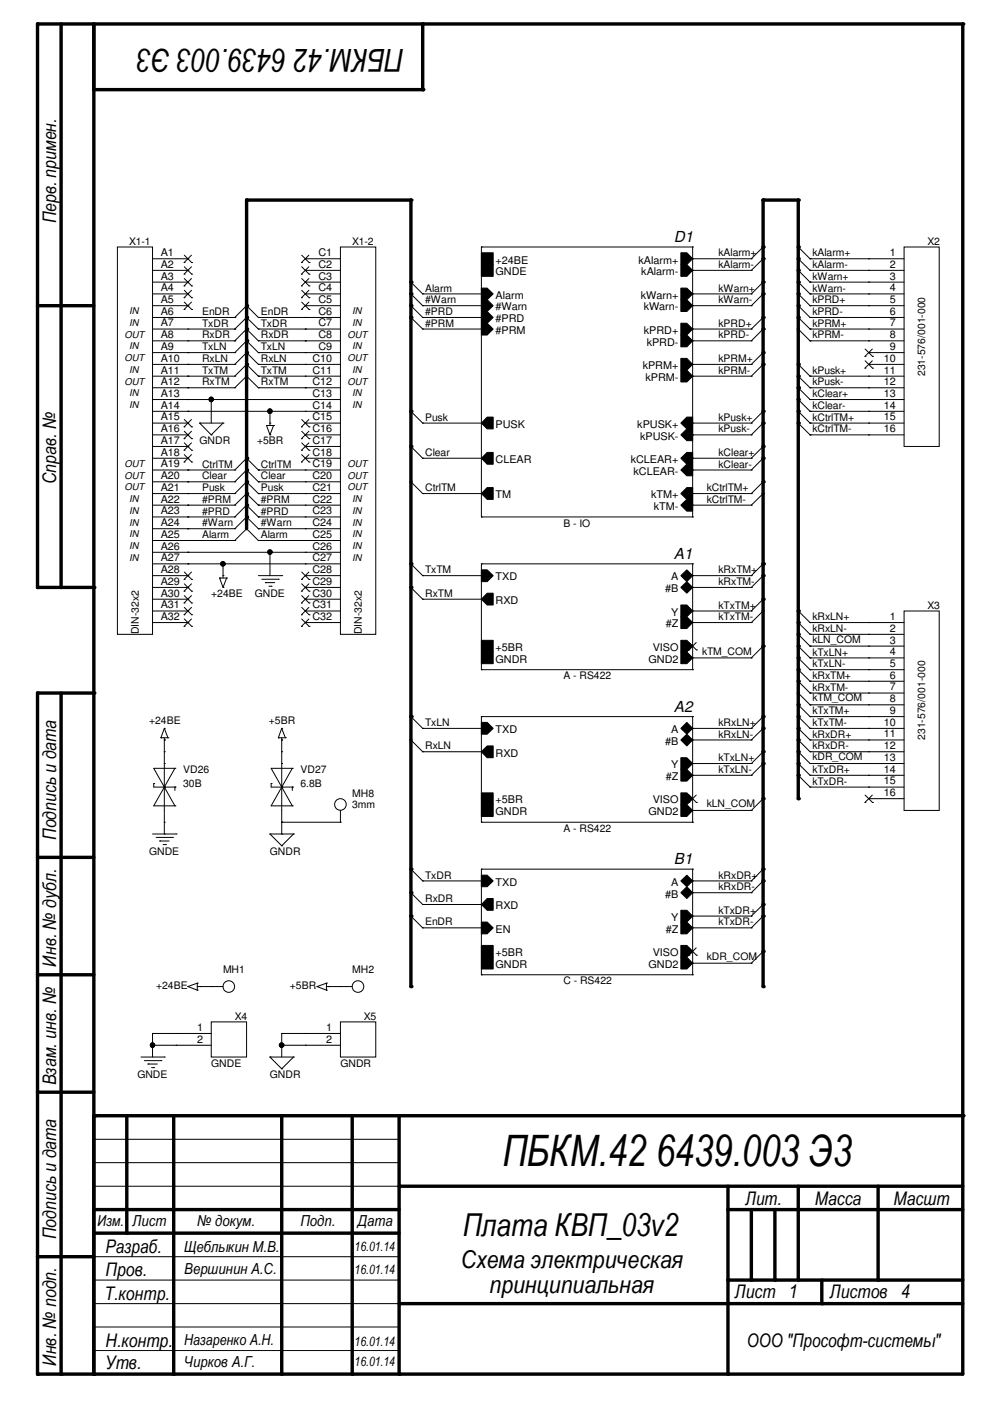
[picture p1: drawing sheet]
<svg xmlns="http://www.w3.org/2000/svg" width="210mm" height="297mm" viewBox="0 0 210 297" stroke-linecap="round" stroke-linejoin="round" font-family="sans-serif">
<g fill="none" stroke="#000" stroke-width=".72">
<path d="M13 5.1v119.4M19.9 5.1v286.2M89.6 5.1v13.9h-69.7M8 64.8h11.9M52.3 112.1v-69.7h34.8v166.8M19.9 124.5h-11.9v-119.4h196.1v286.2h-196.1v-144.4h11.9M13 146.9v144.4M169.2 169.3v-126.9h-7.4v166.8M8 181.8h11.9M8 206.7h11.9M8 231.6h11.9M20.2 236.6h183.9"/>
<path d="M26.9 236.6v24.9M36.8 236.6v54.7M59.7 236.6v54.7M74.7 236.6v54.7M84.6 236.6v54.7M19.9 256.5h64.7M84.6 251.5h119.5M154.3 256.5h49.8M154.3 251.5v39.8M159.3 256.5v14.9M164.3 256.5v14.9M169.2 251.5v19.9"/>
<path d="M186.2 251.5v19.9M8 266.4h11.9M19.9 261.5h64.7M84.6 276.4h119.5M154.3 271.4h49.8M174.2 271.4v5"/>
</g>
<g fill="#000">
<circle cx="8" cy="5.1" r=".36"/>
<circle cx="19.9" cy="19" r=".36"/>
<circle cx="89.6" cy="5.1" r=".36"/>
<circle cx="89.6" cy="19" r=".36"/>
<circle cx="204.1" cy="5.1" r=".36"/>
<circle cx="52.3" cy="42.4" r=".36"/>
<circle cx="87.1" cy="59.8" r=".36"/>
<circle cx="87.1" cy="42.4" r=".36"/>
<circle cx="161.8" cy="52.4" r=".36"/>
<circle cx="161.8" cy="54.9" r=".36"/>
<circle cx="161.8" cy="59.8" r=".36"/>
<circle cx="161.8" cy="42.4" r=".36"/>
<circle cx="169.2" cy="57.3" r=".36"/>
<circle cx="169.2" cy="59.8" r=".36"/>
<circle cx="169.2" cy="42.4" r=".36"/>
<circle cx="169.2" cy="52.4" r=".36"/>
<circle cx="169.2" cy="54.9" r=".36"/>
<circle cx="8" cy="64.8" r=".36"/>
<circle cx="52.3" cy="77.3" r=".36"/>
<circle cx="52.3" cy="72.3" r=".36"/>
<circle cx="52.3" cy="69.8" r=".36"/>
<circle cx="52.3" cy="64.8" r=".36"/>
<circle cx="52.3" cy="74.8" r=".36"/>
<circle cx="52.3" cy="67.3" r=".36"/>
<circle cx="87.1" cy="67.3" r=".36"/>
<circle cx="87.1" cy="64.8" r=".36"/>
<circle cx="87.1" cy="62.3" r=".36"/>
<circle cx="161.8" cy="74.8" r=".36"/>
<circle cx="161.8" cy="69.8" r=".36"/>
<circle cx="161.8" cy="62.3" r=".36"/>
<circle cx="161.8" cy="67.3" r=".36"/>
<circle cx="161.8" cy="77.3" r=".36"/>
<circle cx="169.2" cy="62.3" r=".36"/>
<circle cx="169.2" cy="79.8" r=".36"/>
<circle cx="169.2" cy="64.8" r=".36"/>
<circle cx="169.2" cy="67.3" r=".36"/>
<circle cx="169.2" cy="77.3" r=".36"/>
<circle cx="52.3" cy="99.7" r=".36"/>
<circle cx="52.3" cy="97.2" r=".36"/>
<circle cx="87.1" cy="87.2" r=".36"/>
<circle cx="87.1" cy="94.7" r=".36"/>
<circle cx="161.8" cy="89.7" r=".36"/>
<circle cx="161.8" cy="94.7" r=".36"/>
<circle cx="161.8" cy="97.2" r=".36"/>
<circle cx="161.8" cy="87.2" r=".36"/>
<circle cx="169.2" cy="82.2" r=".36"/>
<circle cx="169.2" cy="84.7" r=".36"/>
<circle cx="169.2" cy="87.2" r=".36"/>
<circle cx="169.2" cy="89.7" r=".36"/>
<circle cx="52.3" cy="109.6" r=".36"/>
<circle cx="52.3" cy="102.2" r=".36"/>
<circle cx="52.3" cy="104.6" r=".36"/>
<circle cx="52.3" cy="107.1" r=".36"/>
<circle cx="87.1" cy="119.5" r=".36"/>
<circle cx="161.8" cy="119.5" r=".36"/>
<circle cx="161.8" cy="102.2" r=".36"/>
<circle cx="8" cy="124.5" r=".36"/>
<circle cx="13" cy="124.5" r=".36"/>
<circle cx="19.9" cy="124.5" r=".36"/>
<circle cx="87.1" cy="124.5" r=".36"/>
<circle cx="161.8" cy="137" r=".36"/>
<circle cx="161.8" cy="122" r=".36"/>
<circle cx="161.8" cy="127" r=".36"/>
<circle cx="169.2" cy="132" r=".36"/>
<circle cx="169.2" cy="129.5" r=".36"/>
<circle cx="169.2" cy="134.5" r=".36"/>
<circle cx="169.2" cy="137" r=".36"/>
<circle cx="169.2" cy="139.5" r=".36"/>
<circle cx="8" cy="146.9" r=".36"/>
<circle cx="19.9" cy="146.9" r=".36"/>
<circle cx="87.1" cy="151.9" r=".36"/>
<circle cx="161.8" cy="154.4" r=".36"/>
<circle cx="161.8" cy="151.9" r=".36"/>
<circle cx="161.8" cy="159.4" r=".36"/>
<circle cx="169.2" cy="149.4" r=".36"/>
<circle cx="169.2" cy="144.4" r=".36"/>
<circle cx="169.2" cy="156.9" r=".36"/>
<circle cx="169.2" cy="142" r=".36"/>
<circle cx="169.2" cy="154.4" r=".36"/>
<circle cx="169.2" cy="151.9" r=".36"/>
<circle cx="169.2" cy="159.4" r=".36"/>
<circle cx="161.8" cy="169.3" r=".36"/>
<circle cx="161.8" cy="161.9" r=".36"/>
<circle cx="169.2" cy="161.9" r=".36"/>
<circle cx="169.2" cy="164.4" r=".36"/>
<circle cx="169.2" cy="169.3" r=".36"/>
<circle cx="8" cy="181.8" r=".36"/>
<circle cx="87.1" cy="194.2" r=".36"/>
<circle cx="87.1" cy="184.3" r=".36"/>
<circle cx="87.1" cy="189.3" r=".36"/>
<circle cx="161.8" cy="184.3" r=".36"/>
<circle cx="161.8" cy="186.8" r=".36"/>
<circle cx="161.8" cy="191.8" r=".36"/>
<circle cx="161.8" cy="194.2" r=".36"/>
<circle cx="8" cy="206.7" r=".36"/>
<circle cx="87.1" cy="209.2" r=".36"/>
<circle cx="161.8" cy="201.7" r=".36"/>
<circle cx="161.8" cy="209.2" r=".36"/>
<circle cx="8" cy="231.6" r=".36"/>
<circle cx="19.9" cy="236.6" r=".36"/>
<circle cx="20.2" cy="236.6" r=".36"/>
<circle cx="204.1" cy="236.6" r=".36"/>
<circle cx="19.9" cy="256.5" r=".36"/>
<circle cx="84.6" cy="251.5" r=".36"/>
<circle cx="154.3" cy="256.5" r=".36"/>
<circle cx="8" cy="266.4" r=".36"/>
<circle cx="19.9" cy="261.5" r=".36"/>
<circle cx="26.9" cy="261.5" r=".36"/>
<circle cx="84.6" cy="276.4" r=".36"/>
<circle cx="154.3" cy="271.4" r=".36"/>
<circle cx="159.3" cy="271.4" r=".36"/>
<circle cx="164.3" cy="271.4" r=".36"/>
<circle cx="169.2" cy="271.4" r=".36"/>
<circle cx="174.2" cy="276.4" r=".36"/>
<circle cx="186.2" cy="271.4" r=".36"/>
<circle cx="8" cy="291.3" r=".36"/>
<circle cx="13" cy="291.3" r=".36"/>
<circle cx="19.9" cy="291.3" r=".36"/>
<circle cx="36.8" cy="291.3" r=".36"/>
<circle cx="59.7" cy="291.3" r=".36"/>
<circle cx="74.7" cy="291.3" r=".36"/>
<circle cx="84.6" cy="291.3" r=".36"/>
<circle cx="154.3" cy="291.3" r=".36"/>
</g>
<g fill="none" stroke="#000" stroke-width=".21">
<path d="M24.9 52.4h7.4v82.1h-7.4zM32.3 54.9h7.5M32.3 57.3h7.5M32.3 59.8h7.5M39 55.7h.1M39 58.1h.1M39.1 54.1l1.5 1.6M39.1 56.6l1.5 1.5M39.1 59.1l1.5 1.5M39.8 54.9h.1M39.8 57.3h.1M39.8 59.8h.1"/>
<path d="M40.6 54.1l-1.6 1.6M40.6 56.6l-1.6 1.5M40.6 59.1l-1.6 1.5M40.6 55.7h.1M40.6 58.1h.1M63.9 55.7h.1M63.9 58.1h.1M64 54.1l1.5 1.6M64 56.6l1.5 1.5M64 59.1l1.5 1.5M64.7 54.9h.1M64.7 57.3h.1"/>
<path d="M64.7 59.8h.1M64.7 54.9h7.5M64.7 57.3h7.5M64.7 59.8h7.5M65.5 59.1l-1.6 1.5M65.5 56.6l-1.6 1.5M65.5 54.1l-1.6 1.6M65.5 55.7h.1M65.5 58.1h.1M72.2 52.4h7.5v82.1h-7.5zM87.1 59.8h.1M87.1 59.8l2.5 2.5"/>
<path d="M102.1 56.1h2.5v2.5h-2.5zM102.1 53.6h2.5v2.5h-2.5zM102.1 52.4h.1M102.1 52.4h44.8M102.1 52.4v57.2M144.4 53.6h1.2l1.3 1.3-1.3 1.2h-1.2zM144.4 56.1h1.2l1.3 1.2-1.3 1.3h-1.2zM146.9 54.9h.1M146.9 57.3h.1M146.9 52.4h.1M146.9 54.9h12.4M146.9 57.3h12.4"/>
<path d="M146.9 52.4v57.2M159.3 54.9h.1M159.3 57.3h.1M161.8 52.4l-2.5 2.5M161.8 54.9l-2.5 2.4M161.8 59.8l-2.5 2.5M169.2 52.4l2.5 2.5M169.2 54.9l2.5 2.4M169.2 57.3l2.5 2.5M169.2 59.8l2.5 2.5M171.7 54.9h.1M171.7 57.3h.1"/>
<path d="M171.7 59.8h.1M171.7 54.9h20M171.7 57.3h20M171.7 59.8h20M184.2 54.9h.1M184.2 57.3h.1M184.2 59.8h.1M191.7 52.4h7.4v42.3h-7.4zM32.3 62.3h7.5M32.3 67.3h17.5M32.3 64.8h7.5M32.3 72.3h17.5"/>
<path d="M32.3 69.8h17.5M32.3 79.8h17.5M32.3 77.3h17.5M32.3 74.8h17.5M39 60.6h.1M39 63.1h.1M39 65.6h.1M39.1 61.6l1.5 1.5M39.1 64.1l1.5 1.5M39.8 74.8h.1M39.8 79.8h.1M39.8 77.3h.1"/>
<path d="M39.8 62.3h.1M39.8 64.8h.1M39.8 67.3h.1M39.8 69.8h.1M39.8 72.3h.1M40.6 61.6l-1.6 1.5M40.6 64.1l-1.6 1.5M40.6 60.6h.1M40.6 63.1h.1M40.6 65.6h.1M49.8 72.3h.1M49.8 69.8h.1"/>
<path d="M49.8 67.3h.1M49.8 79.8h.1M49.8 74.8h.1M49.8 77.3h.1M49.8 79.8l2.5-2.5 2.5 2.5M49.8 74.8l2.5-2.5 2.5 2.5M49.8 77.3l2.5-2.5 2.5 2.5M49.8 72.3l2.5-2.5 2.5 2.5M49.8 69.8l2.5-2.5 2.5 2.5M49.8 67.3l2.5-2.5 2.5 2.5M54.8 74.8h.1M54.8 79.8h.1"/>
<path d="M54.8 77.3h.1M54.8 72.3h.1M54.8 69.8h.1M54.8 67.3h.1M54.8 67.3h17.4M54.8 72.3h17.4M54.8 69.8h17.4M54.8 79.8h17.4M54.8 77.3h17.4M54.8 74.8h17.4M63.9 60.6h.1M63.9 63.1h.1"/>
<path d="M63.9 65.6h.1M64 64.1l1.5 1.5M64 61.6l1.5 1.5M64.7 72.3h.1M64.7 69.8h.1M64.7 67.3h.1M64.7 62.3h.1M64.7 64.8h.1M64.7 74.8h.1M64.7 77.3h.1M64.7 79.8h.1M64.7 62.3h7.5"/>
<path d="M64.7 64.8h7.5M65.5 64.1l-1.6 1.5M65.5 61.6l-1.6 1.5M65.5 60.6h.1M65.5 63.1h.1M65.5 65.6h.1M87.1 62.3h.1M87.1 64.8h.1M87.1 67.3h.1M87.1 62.3l2.5 2.5M87.1 64.8l2.5 2.5M87.1 67.3l2.5 2.5"/>
<path d="M89.6 62.3h.1M89.6 64.8h.1M89.6 67.3h.1M89.6 69.8h.1M89.6 62.3h12.5M89.6 67.3h12.5M89.6 64.8h12.5M89.6 69.8h12.5M102.1 68.5h1.2l1.3 1.3-1.3 1.2h-1.2zM102.1 66h1.2l1.3 1.3-1.3 1.2h-1.2zM102.1 63.5h1.2l1.3 1.3-1.3 1.2h-1.2zM102.1 61.1h1.2l1.3 1.2-1.3 1.2h-1.2z"/>
<path d="M144.4 76h1.2l1.3 1.3-1.3 1.2h-1.2zM144.4 78.5h1.2l1.3 1.3-1.3 1.2h-1.2zM144.4 68.5h1.2l1.3 1.3-1.3 1.2h-1.2zM144.4 61.1h1.2l1.3 1.2-1.3 1.2h-1.2zM144.4 63.5h1.2l1.3 1.3-1.3 1.2h-1.2zM144.4 71h1.2l1.3 1.3-1.3 1.2h-1.2zM146.9 62.3h.1M146.9 64.8h.1M146.9 69.8h.1M146.9 72.3h.1M146.9 79.8h.1M146.9 77.3h.1"/>
<path d="M146.9 62.3h12.4M146.9 64.8h12.4M146.9 72.3h12.4M146.9 69.8h12.4M146.9 79.8h12.4M146.9 77.3h12.4M159.3 62.3h.1M159.3 64.8h.1M159.3 69.8h.1M159.3 72.3h.1M159.3 77.3h.1M159.3 79.8h.1"/>
<path d="M161.8 77.3l-2.5 2.5M161.8 62.3l-2.5 2.5M161.8 67.3l-2.5 2.5M161.8 69.8l-2.5 2.5M161.8 74.8l-2.5 2.5M169.2 62.3l2.5 2.5M169.2 64.8l2.5 2.5M169.2 67.3l2.5 2.5M169.2 69.8l2.5 2.5M169.2 79.8l2.5 2.4M169.2 77.3l2.5 2.5M171.7 62.3h.1"/>
<path d="M171.7 67.3h.1M171.7 64.8h.1M171.7 72.3h.1M171.7 69.8h.1M171.7 79.8h.1M171.7 62.3h20M171.7 67.3h20M171.7 64.8h20M171.7 72.3h20M171.7 69.8h20M171.7 79.8h20M183.4 75.6h.1"/>
<path d="M183.4 78.1h.1M183.4 76.5l1.6 1.6M183.4 74l1.6 1.6M184.2 62.3h.1M184.2 64.8h.1M184.2 67.3h.1M184.2 69.8h.1M184.2 72.3h.1M184.2 74.8h.1M184.2 77.3h.1M184.2 79.8h.1M184.2 77.3h7.5"/>
<path d="M184.2 74.8h7.5M185 74l-1.6 1.6M185 76.5l-1.6 1.6M185 75.6h.1M185 78.1h.1M32.3 99.7h17.5M32.3 84.7h39.9M32.3 87.2h39.9M32.3 89.7h7.5M32.3 92.2h7.5M32.3 97.2h7.5M32.3 82.2h17.5"/>
<path d="M32.3 94.7h7.5M39 90.5h.1M39 93h.1M39 95.5h.1M39 98h.1M39.1 88.9l1.5 1.6M39.1 93.9l1.5 1.6M39.1 91.4l1.5 1.6M39.1 96.4l1.5 1.6M39.8 99.7h.1M39.8 84.7h.1M39.8 87.2h.1"/>
<path d="M39.8 82.2h.1M39.8 89.7h.1M39.8 92.2h.1M39.8 94.7h.1M39.8 97.2h.1M40.6 96.4l-1.6 1.6M40.6 88.9l-1.6 1.6M40.6 91.4l-1.6 1.6M40.6 93.9l-1.6 1.6M40.6 90.5h.1M40.6 93h.1M40.6 95.5h.1"/>
<path d="M40.6 98h.1M42.3 89.7h.1M42.3 89.7h5M42.3 89.7l2.5 2.5M44.8 84.7h.1M44.8 92.2h.1M44.8 84.7v5M47.3 89.7h.1M47.3 89.7l-2.5 2.5M49.8 99.7h.1M49.8 82.2h.1M49.8 99.7l2.5-2.5 2.5 2.5"/>
<path d="M49.8 82.2l2.5-2.4 2.5 2.4M54.8 99.7h.1M54.8 82.2h.1M54.8 99.7h17.4M54.8 82.2h17.4M56.5 90.2h.1M56.5 90.2h1.5M56.5 90.2l.7 2M57.2 87.2h.1M57.2 89.7h.1M57.2 92.2h.1M57.2 87.2v3"/>
<path d="M58 90.2h.1M58 90.2l-.8 2M63.9 90.5h.1M63.9 93h.1M63.9 95.5h.1M63.9 98h.1M64 88.9l1.5 1.6M64 96.4l1.5 1.6M64 91.4l1.5 1.6M64 93.9l1.5 1.6M64.7 82.2h.1M64.7 84.7h.1"/>
<path d="M64.7 87.2h.1M64.7 89.7h.1M64.7 92.2h.1M64.7 94.7h.1M64.7 97.2h.1M64.7 99.7h.1M64.7 89.7h7.5M64.7 92.2h7.5M64.7 97.2h7.5M64.7 94.7h7.5M65.5 88.9l-1.6 1.6M65.5 93.9l-1.6 1.6"/>
<path d="M65.5 96.4l-1.6 1.6M65.5 91.4l-1.6 1.6M65.5 90.5h.1M65.5 93h.1M65.5 95.5h.1M65.5 98h.1M87.1 87.2h.1M87.1 94.7h.1M87.1 87.2l2.5 2.5M87.1 94.7l2.5 2.5M89.6 89.7h.1M89.6 97.2h.1"/>
<path d="M89.6 89.7h12.5M89.6 97.2h12.5M103.3 95.9h1.3v2.5h-1.3l-1.2-1.2zM103.3 88.4h1.3v2.5h-1.3l-1.2-1.2zM144.4 97.2l1.2-1.3h1.3v2.5h-1.3zM144.4 89.7l1.2-1.3h1.3v2.5h-1.3zM144.4 99.7l1.2-1.3h1.3v2.5h-1.3zM144.4 92.2l1.2-1.3h1.3v2.5h-1.3zM146.9 89.7h.1M146.9 92.2h.1M146.9 97.2h.1M146.9 99.7h.1"/>
<path d="M146.9 99.7h12.4M146.9 89.7h12.4M146.9 92.2h12.4M146.9 97.2h12.4M159.3 89.7h.1M159.3 92.2h.1M159.3 97.2h.1M159.3 99.7h.1M161.8 87.2l-2.5 2.5M161.8 89.7l-2.5 2.5M161.8 94.7l-2.5 2.5M161.8 97.2l-2.5 2.5"/>
<path d="M169.2 82.2l2.5 2.5M169.2 84.7l2.5 2.5M169.2 87.2l2.5 2.5M169.2 89.7l2.5 2.5M171.7 87.2h.1M171.7 84.7h.1M171.7 82.2h.1M171.7 89.7h.1M171.7 92.2h.1M171.7 84.7h20M171.7 87.2h20M171.7 89.7h20"/>
<path d="M171.7 92.2h20M171.7 82.2h20M184.2 82.2h.1M184.2 84.7h.1M184.2 87.2h.1M184.2 89.7h.1M184.2 92.2h.1M32.3 114.6h17.5M32.3 112.1h17.5M32.3 109.6h17.5M32.3 107.1h17.5M32.3 104.6h17.5"/>
<path d="M32.3 102.2h17.5M32.3 117.1h39.9M32.3 119.5h39.9M39.8 114.6h.1M39.8 112.1h.1M39.8 109.6h.1M39.8 107.1h.1M39.8 104.6h.1M39.8 102.2h.1M39.8 117.1h.1M39.8 119.5h.1M47.3 119.5h.1"/>
<path d="M47.3 119.5v3.1M49.8 102.2h.1M49.8 104.6h.1M49.8 107.1h.1M49.8 109.6h.1M49.8 112.1h.1M49.8 114.6h.1M49.8 102.2l2.5-2.5 2.5 2.5M49.8 104.6l2.5-2.4 2.5 2.4M49.8 107.1l2.5-2.5 2.5 2.5M49.8 109.6l2.5-2.5 2.5 2.5M49.8 112.1l2.5-2.5 2.5 2.5"/>
<path d="M49.8 114.6l2.5-2.5 2.5 2.5M54.8 104.6h.1M54.8 102.2h.1M54.8 109.6h.1M54.8 112.1h.1M54.8 114.6h.1M54.8 107.1h.1M54.8 114.6h17.4M54.8 112.1h17.4M54.8 109.6h17.4M54.8 107.1h17.4M54.8 104.6h17.4"/>
<path d="M54.8 102.2h17.4M57.2 117.1h.1M57.2 117.1v4.9M64.7 102.2h.1M64.7 104.6h.1M64.7 107.1h.1M64.7 109.6h.1M64.7 112.1h.1M64.7 114.6h.1M64.7 117.1h.1M64.7 119.5h.1M87.1 119.5h.1"/>
<path d="M87.1 102.2h.1M87.1 119.5l2.5 2.5M87.1 102.2l2.5 2.4M89.6 104.6h.1M89.6 104.6h12.5M102.1 109.6h.1M102.1 119.5h.1M102.1 109.6h44.8M102.1 119.5h44.8M102.1 119.5v22.5M103.3 103.4h1.3v2.5h-1.3l-1.2-1.3zM144.4 104.6l1.2-1.2h1.3v2.5h-1.3z"/>
<path d="M144.4 107.1l1.2-1.2h1.3v2.5h-1.3zM146.9 104.6h.1M146.9 107.1h.1M146.9 109.6h.1M146.9 119.5h.1M146.9 107.1h12.4M146.9 104.6h12.4M146.9 119.5v22.5M159.3 104.6h.1M159.3 107.1h.1M161.8 119.5l-2.5 2.5M161.8 102.2l-2.5 2.4"/>
<path d="M161.8 104.6l-2.5 2.5M32.3 122h7.5M32.3 127h7.5M32.3 132h7.5M32.3 129.5h7.5M32.3 124.5h7.5M39 122.9h.1M39 125.3h.1M39 127.8h.1M39 130.3h.1M39 132.8h.1M39.1 121.3l1.5 1.6"/>
<path d="M39.1 123.8l1.5 1.5M39.1 126.3l1.5 1.5M39.1 128.8l1.5 1.5M39.1 131.2l1.5 1.6M39.8 122h.1M39.8 124.5h.1M39.8 127h.1M39.8 129.5h.1M39.8 132h.1M40.6 121.3l-1.6 1.6M40.6 123.8l-1.6 1.5M40.6 126.3l-1.6 1.5"/>
<path d="M40.6 128.8l-1.6 1.5M40.6 131.2l-1.6 1.6M40.6 122.9h.1M40.6 125.3h.1M40.6 127.8h.1M40.6 130.3h.1M40.6 132.8h.1M46.6 122.6h.1M46.6 122.6h1.4M46.6 122.6l.7 1.9M47.3 122h.1M47.3 124.5h.1"/>
<path d="M48 122.6h.1M48 122.6l-.7 1.9M54.8 122h4.9M55.5 122.8h3.5M56.3 123.5h.1M56.3 123.5h2M57 124.3h.5M57.5 124.3h.1M59 122.8h.1M59.7 122h.1M63.9 122.9h.1M63.9 125.3h.1"/>
<path d="M63.9 127.8h.1M63.9 130.3h.1M63.9 132.8h.1M64 121.3l1.5 1.6M64 123.8l1.5 1.5M64 126.3l1.5 1.5M64 128.8l1.5 1.5M64 131.2l1.5 1.6M64.7 122h.1M64.7 124.5h.1M64.7 127h.1M64.7 129.5h.1"/>
<path d="M64.7 132h.1M64.7 122h7.5M64.7 127h7.5M64.7 132h7.5M64.7 129.5h7.5M64.7 124.5h7.5M65.5 121.3l-1.6 1.6M65.5 123.8l-1.6 1.5M65.5 126.3l-1.6 1.5M65.5 128.8l-1.6 1.5M65.5 131.2l-1.6 1.6M65.5 122.9h.1"/>
<path d="M65.5 125.3h.1M65.5 127.8h.1M65.5 130.3h.1M65.5 132.8h.1M87.1 124.5h.1M87.1 124.5l2.5 2.5M89.6 122h.1M89.6 127h.1M89.6 122h12.5M89.6 127h12.5M102.1 120.8h1.2l1.3 1.2-1.3 1.3h-1.2zM102.1 138.2h2.5v2.5h-2.5z"/>
<path d="M102.1 135.8h2.5v2.4h-2.5zM103.3 125.8h1.3v2.5h-1.3l-1.2-1.3zM144.4 135.8h1.2l1.3 1.2-1.3 1.2h-1.2zM144.4 138.2h1.2l1.3 1.3-1.3 1.2h-1.2zM144.4 122l1.2-1.2 1.3 1.2-1.3 1.3zM144.4 124.5l1.2-1.2 1.3 1.2-1.3 1.3zM144.4 130.8h1.2l1.3 1.2-1.3 1.3h-1.2zM144.4 128.3h1.2l1.3 1.2-1.3 1.3h-1.2zM146 137.8h.1M146.1 136.2l1.6 1.6M146.9 139.5h.1M146.9 129.5h.1"/>
<path d="M146.9 132h.1M146.9 122h.1M146.9 124.5h.1M146.9 122h12.4M146.9 139.5h12.4M146.9 132h12.4M146.9 129.5h12.4M146.9 124.5h12.4M147.6 136.2l-1.6 1.6M147.7 137.8h.1M159.3 122h.1M159.3 124.5h.1"/>
<path d="M159.3 129.5h.1M159.3 132h.1M159.3 139.5h.1M161.8 122l-2.5 2.5M161.8 127l-2.5 2.5M161.8 129.5l-2.5 2.5M161.8 137l-2.5 2.5M169.2 129.5l2.5 2.5M169.2 132l2.5 2.5M169.2 134.5l2.5 2.5M169.2 137l2.5 2.5M169.2 139.5l2.5 2.5"/>
<path d="M171.7 132h.1M171.7 137h.1M171.7 134.5h.1M171.7 139.5h.1M171.7 139.5h20M171.7 132h20M171.7 137h20M171.7 134.5h20M184.2 132h.1M184.2 134.5h.1M184.2 137h.1M184.2 139.5h.1"/>
<path d="M191.7 129.5h7.4v42.3h-7.4zM34.1 156.4h.1M34.1 156.4h1.5M34.8 156.9h.1M34.8 154.4h.1M34.8 159.4h.1M34.8 156.4v20.4M34.8 154.4l-.7 2M34.8 154.4l.8 2M35.6 156.4h.1M59 156.4h.1M59 156.4h1.5"/>
<path d="M59.7 156.9h.1M59.7 154.4h.1M59.7 159.4h.1M59.7 156.4v20.4M59.7 154.4l-.7 2M59.7 154.4l.8 2M60.5 156.4h.1M87.1 151.9h.1M87.1 156.9h.1M87.1 151.9l2.5 2.5M87.1 156.9l2.5 2.5M89.6 154.4h.1"/>
<path d="M89.6 159.4h.1M89.6 154.4h12.5M89.6 159.4h12.5M102.1 153.2h1.2l1.3 1.2-1.3 1.3h-1.2zM102.1 142h.1M102.1 151.9h.1M102.1 142h44.8M102.1 151.9h44.8M102.1 151.9v22.4M103.3 158.2h1.3v2.5h-1.3l-1.2-1.3zM144.4 154.4l1.2-1.2 1.3 1.2-1.3 1.3zM144.4 156.9l1.2-1.2 1.3 1.2-1.3 1.3z"/>
<path d="M146.9 154.4h.1M146.9 156.9h.1M146.9 142h.1M146.9 151.9h.1M146.9 154.4h12.4M146.9 156.9h12.4M146.9 151.9v22.4M159.3 154.4h.1M159.3 156.9h.1M161.8 151.9l-2.5 2.5M161.8 154.4l-2.5 2.5M161.8 159.4l-2.5 2.5"/>
<path d="M169.2 154.4h.1M169.2 156.9h.1M169.2 159.4h.1M169.2 142l2.5 2.4M169.2 146.9l2.5 2.5M169.2 144.4l2.5 2.5M169.2 151.9l2.5 2.5M169.2 149.4l2.5 2.5M169.2 154.4l2.5 2.5M169.2 156.9l2.5 2.5M169.2 159.4l2.5 2.5M171.7 142h.1"/>
<path d="M171.7 151.9h.1M171.7 154.4h.1M171.7 149.4h.1M171.7 144.4h.1M171.7 146.9h.1M171.7 156.9h.1M171.7 159.4h.1M171.7 154.4h20M171.7 159.4h20M171.7 142h20M171.7 151.9h20M171.7 149.4h20"/>
<path d="M171.7 144.4h20M171.7 146.9h20M171.7 156.9h20M184.2 142h.1M184.2 144.4h.1M184.2 146.9h.1M184.2 149.4h.1M184.2 151.9h.1M184.2 154.4h.1M184.2 156.9h.1M184.2 159.4h.1M32.3 176.8h5"/>
<path d="M32.6 166.1h.1M32.6 166.1v.8h4.5M33.1 177.5h3.5M33.9 178.3h.1M33.9 178.3h2M34.6 179.1h.5M34.8 176.8h.1M34.8 166.9h.1M34.8 161.9h.1M34.8 174.3h.1M35.1 179.1h.1M36.6 177.5h.1"/>
<path d="M37.1 170.9h.1M37.1 166.9h.1M37.1 162.9h.1M37.1 162.9h-4.5l4.5 8M37.1 162.9l-4.5 8h4.5M37.1 166.9v.7M37.3 176.8h.1M57.2 176.8h.1M57.2 176.8h5M57.2 176.8l2.5 2.5M57.5 166.1h.1M57.5 166.1v.8h4.5"/>
<path d="M59.7 176.8h.1M59.7 174.3h.1M59.7 179.3h.1M59.7 166.9h.1M59.7 161.9h.1M59.7 174.3h12.5M62 170.9h.1M62 166.9h.1M62 162.9h.1M62 162.9l-4.5 8h4.5M62 162.9h-4.5l4.5 8M62 166.9v.7"/>
<path d="M62.2 176.8h.1M62.2 176.8l-2.5 2.5M72.2 174.3h.1M72.2 171.8v2.5M102.1 170.6h2.5v2.5h-2.5zM102.1 168.1h2.5v2.5h-2.5zM102.1 174.3h.1M102.1 174.3h44.8M144.4 168.1h1.2l1.3 1.2-1.3 1.3h-1.2zM144.4 170.6h1.2l1.3 1.2-1.3 1.3h-1.2zM144.4 163.1h1.2l1.3 1.3-1.3 1.2h-1.2zM144.4 160.7h1.2l1.3 1.2-1.3 1.2h-1.2z"/>
<path d="M146 170.1h.1M146.1 168.6l1.6 1.5M146.9 161.9h.1M146.9 164.4h.1M146.9 171.8h.1M146.9 174.3h.1M146.9 164.4h12.4M146.9 161.9h12.4M146.9 171.8h12.4M147.6 168.6l-1.6 1.5M147.7 170.1h.1M159.3 164.4h.1"/>
<path d="M159.3 161.9h.1M159.3 171.8h.1M161.8 161.9l-2.5 2.5M161.8 169.3l-2.5 2.5M169.2 161.9h.1M169.2 164.4h.1M169.2 161.9l2.5 2.5M169.2 164.4l2.5 2.5M171.7 164.4h.1M171.7 166.9h.1M171.7 161.9h.1M171.7 164.4h20"/>
<path d="M171.7 166.9h20M171.7 161.9h20M183.4 170.1h.1M183.4 168.6l1.6 1.5M184.2 161.9h.1M184.2 164.4h.1M184.2 166.9h.1M184.2 169.3h.1M184.2 169.3h7.5M185 168.6l-1.6 1.5M185 170.1h.1M87.1 184.3h.1"/>
<path d="M87.1 189.3h.1M87.1 194.2h.1M87.1 184.3l2.5 2.5M87.1 189.3l2.5 2.5M87.1 194.2l2.5 2.5M89.6 186.8h.1M89.6 191.8h.1M89.6 196.7h.1M89.6 186.8h12.5M89.6 191.8h12.5M89.6 196.7h12.5M102.1 185.5h1.2l1.3 1.3-1.3 1.2h-1.2z"/>
<path d="M102.1 195.5h1.2l1.3 1.2-1.3 1.3h-1.2zM102.1 184.3h.1M102.1 184.3v22.4M102.1 184.3h44.8M103.3 190.5h1.3v2.5h-1.3l-1.2-1.2zM144.4 186.8l1.2-1.3 1.3 1.3-1.3 1.2zM144.4 189.3l1.2-1.3 1.3 1.3-1.3 1.2zM144.4 195.5h1.2l1.3 1.2-1.3 1.3h-1.2zM144.4 193h1.2l1.3 1.2-1.3 1.3h-1.2zM146.9 186.8h.1M146.9 189.3h.1M146.9 194.2h.1"/>
<path d="M146.9 196.7h.1M146.9 184.3h.1M146.9 186.8h12.4M146.9 189.3h12.4M146.9 194.2h12.4M146.9 196.7h12.4M146.9 184.3v22.4M159.3 186.8h.1M159.3 189.3h.1M159.3 194.2h.1M159.3 196.7h.1M161.8 184.3l-2.5 2.5"/>
<path d="M161.8 186.8l-2.5 2.5M161.8 191.8l-2.5 2.4M161.8 194.2l-2.5 2.5M32.3 219.1h.1M32.3 219.1h12.5M32.3 219.1v5M37.3 219.1h.1M39.8 209.2h.1M39.8 209.2l2 .7M41.8 209.9h.1M41.8 208.4h.1M41.8 209.2h5.5"/>
<path d="M41.8 208.4v1.5M41.8 208.4l-2 .8M42.3 209.2h.1M44.8 216.7h7.5v7.4h-7.5zM44.8 209.2h.1M59.7 219.1h.1M59.7 219.1h12.5M59.7 219.1v5M64.7 219.1h.1M67.2 209.2h.1M67.2 209.2l2 .7M69.2 209.9h.1"/>
<path d="M69.2 208.4h.1M69.2 209.2h5.5M69.2 208.4v1.5M69.2 208.4l-2 .8M69.7 209.2h.1M72.2 216.7h7.5v7.4h-7.5zM72.2 209.2h.1M102.1 202.9h2.5v2.5h-2.5zM102.1 200.4h2.5v2.5h-2.5zM102.1 206.7h.1M102.1 206.7h44.8M144.4 200.4h1.2l1.3 1.3-1.3 1.2h-1.2z"/>
<path d="M144.4 202.9h1.2l1.3 1.3-1.3 1.2h-1.2zM146 202.5h.1M146.1 201l1.6 1.5M146.9 204.2h.1M146.9 206.7h.1M146.9 204.2h12.4M147.6 201l-1.6 1.5M147.7 202.5h.1M159.3 204.2h.1M161.8 201.7l-2.5 2.5M19.9 237.3h.1M19.9 236.8v.5"/>
<path d="M29.9 224.1h4.9M30.6 224.9h3.5M31.4 225.6h.1M31.4 225.6h2M32.1 226.4h.5M32.3 221.6h.1M32.3 221.6h12.5M32.6 226.4h.1M34.1 224.9h.1M34.8 224.1h.1M37.3 221.6h.1M57.2 224.1h.1"/>
<path d="M57.2 224.1h5M57.2 224.1l2.5 2.5M59.7 221.6h.1M59.7 226.6h.1M59.7 221.6h12.5M62.2 224.1h.1M62.2 224.1l-2.5 2.5M64.7 221.6h.1M19.9 246.5h.1M19.9 241.6h.1M19.9 251.5h.1M19.9 246.5h64.7"/>
<path d="M19.9 241.6h64.7M19.9 251.5h64.7M19.9 276.4h.1M19.9 271.4h.1M19.9 266.4h.1M19.9 276.4h64.7M19.9 271.4h64.7M19.9 266.4h64.7M19.9 281.3h.1M19.9 286.3h.1M19.9 281.3h64.7M19.9 286.3h64.7"/>
<circle cx="44.8" cy="84.7" r=".48"/>
<circle cx="57.2" cy="87.2" r=".48"/>
<circle cx="47.3" cy="119.5" r=".48"/>
<circle cx="57.2" cy="117" r=".47"/>
<circle cx="72.2" cy="170.6" r="1.23"/>
<circle cx="48.5" cy="209.2" r="1.23"/>
<circle cx="75.9" cy="209.2" r="1.23"/>
<circle cx="32.3" cy="221.6" r=".48"/>
<circle cx="59.7" cy="221.6" r=".49"/>
</g>
<g fill="#000">
<path d="M144.4 122l1.2-1.2 1.3 1.2-1.3 1.3zM144.4 124.5l1.2-1.2 1.3 1.2-1.3 1.3zM144.4 154.4l1.2-1.2 1.3 1.2-1.3 1.3zM144.4 156.9l1.2-1.2 1.3 1.2-1.3 1.3zM144.4 186.8l1.2-1.3 1.3 1.3-1.3 1.2zM144.4 189.3l1.2-1.3 1.3 1.3-1.3 1.2z"/>
<path d="M102.1 56.1h2.5v2.5h-2.5z" fill-rule="evenodd"/>
<path d="M102.1 53.6h2.5v2.5h-2.5z" fill-rule="evenodd"/>
<path d="M144.4 53.6h1.2l1.3 1.3-1.3 1.2h-1.2z" fill-rule="evenodd"/>
<path d="M144.4 56.1h1.2l1.3 1.2-1.3 1.3h-1.2z" fill-rule="evenodd"/>
<path d="M102.1 68.5h1.2l1.3 1.3-1.3 1.2h-1.2z" fill-rule="evenodd"/>
<path d="M102.1 66h1.2l1.3 1.3-1.3 1.2h-1.2z" fill-rule="evenodd"/>
<path d="M102.1 63.5h1.2l1.3 1.3-1.3 1.2h-1.2z" fill-rule="evenodd"/>
<path d="M102.1 61.1h1.2l1.3 1.2-1.3 1.2h-1.2z" fill-rule="evenodd"/>
<path d="M144.4 76h1.2l1.3 1.3-1.3 1.2h-1.2z" fill-rule="evenodd"/>
<path d="M144.4 78.5h1.2l1.3 1.3-1.3 1.2h-1.2z" fill-rule="evenodd"/>
<path d="M144.4 68.5h1.2l1.3 1.3-1.3 1.2h-1.2z" fill-rule="evenodd"/>
<path d="M144.4 61.1h1.2l1.3 1.2-1.3 1.2h-1.2z" fill-rule="evenodd"/>
<path d="M144.4 63.5h1.2l1.3 1.3-1.3 1.2h-1.2z" fill-rule="evenodd"/>
<path d="M144.4 71h1.2l1.3 1.3-1.3 1.2h-1.2z" fill-rule="evenodd"/>
<path d="M103.3 95.9h1.3v2.5h-1.3l-1.2-1.2z" fill-rule="evenodd"/>
<path d="M103.3 88.4h1.3v2.5h-1.3l-1.2-1.2z" fill-rule="evenodd"/>
<path d="M144.4 97.2l1.2-1.3h1.3v2.5h-1.3z" fill-rule="evenodd"/>
<path d="M144.4 89.7l1.2-1.3h1.3v2.5h-1.3z" fill-rule="evenodd"/>
<path d="M144.4 99.7l1.2-1.3h1.3v2.5h-1.3z" fill-rule="evenodd"/>
<path d="M144.4 92.2l1.2-1.3h1.3v2.5h-1.3z" fill-rule="evenodd"/>
<path d="M103.3 103.4h1.3v2.5h-1.3l-1.2-1.3z" fill-rule="evenodd"/>
<path d="M144.4 104.6l1.2-1.2h1.3v2.5h-1.3z" fill-rule="evenodd"/>
<path d="M144.4 107.1l1.2-1.2h1.3v2.5h-1.3z" fill-rule="evenodd"/>
<path d="M103.3 125.8h1.3v2.5h-1.3l-1.2-1.3z" fill-rule="evenodd"/>
<path d="M102.1 120.8h1.2l1.3 1.2-1.3 1.3h-1.2z" fill-rule="evenodd"/>
<path d="M102.1 138.2h2.5v2.5h-2.5z" fill-rule="evenodd"/>
<path d="M102.1 135.8h2.5v2.4h-2.5z" fill-rule="evenodd"/>
<path d="M144.4 135.8h1.2l1.3 1.2-1.3 1.2h-1.2z" fill-rule="evenodd"/>
<path d="M144.4 138.2h1.2l1.3 1.3-1.3 1.2h-1.2z" fill-rule="evenodd"/>
<path d="M144.4 130.8h1.2l1.3 1.2-1.3 1.3h-1.2z" fill-rule="evenodd"/>
<path d="M144.4 128.3h1.2l1.3 1.2-1.3 1.3h-1.2z" fill-rule="evenodd"/>
<path d="M103.3 158.2h1.3v2.5h-1.3l-1.2-1.3z" fill-rule="evenodd"/>
<path d="M102.1 153.2h1.2l1.3 1.2-1.3 1.3h-1.2z" fill-rule="evenodd"/>
<path d="M102.1 170.6h2.5v2.5h-2.5z" fill-rule="evenodd"/>
<path d="M102.1 168.1h2.5v2.5h-2.5z" fill-rule="evenodd"/>
<path d="M144.4 168.1h1.2l1.3 1.2-1.3 1.3h-1.2z" fill-rule="evenodd"/>
<path d="M144.4 170.6h1.2l1.3 1.2-1.3 1.3h-1.2z" fill-rule="evenodd"/>
<path d="M144.4 163.1h1.2l1.3 1.3-1.3 1.2h-1.2z" fill-rule="evenodd"/>
<path d="M144.4 160.7h1.2l1.3 1.2-1.3 1.2h-1.2z" fill-rule="evenodd"/>
<path d="M103.3 190.5h1.3v2.5h-1.3l-1.2-1.2z" fill-rule="evenodd"/>
<path d="M102.1 185.5h1.2l1.3 1.3-1.3 1.2h-1.2z" fill-rule="evenodd"/>
<path d="M102.1 195.5h1.2l1.3 1.2-1.3 1.3h-1.2z" fill-rule="evenodd"/>
<path d="M144.4 195.5h1.2l1.3 1.2-1.3 1.3h-1.2z" fill-rule="evenodd"/>
<path d="M144.4 193h1.2l1.3 1.2-1.3 1.3h-1.2z" fill-rule="evenodd"/>
<path d="M102.1 202.9h2.5v2.5h-2.5z" fill-rule="evenodd"/>
<path d="M102.1 200.4h2.5v2.5h-2.5z" fill-rule="evenodd"/>
<path d="M144.4 200.4h1.2l1.3 1.3-1.3 1.2h-1.2z" fill-rule="evenodd"/>
<path d="M144.4 202.9h1.2l1.3 1.3-1.3 1.2h-1.2z" fill-rule="evenodd"/>
<circle cx="44.8" cy="84.7" r=".48"/>
<circle cx="57.2" cy="87.2" r=".48"/>
<circle cx="47.3" cy="119.5" r=".48"/>
<circle cx="57.2" cy="117" r=".47"/>
<circle cx="32.3" cy="221.6" r=".48"/>
<circle cx="59.7" cy="221.6" r=".49"/>
</g>
<text font-size="9.2" x="106.5" y="247.3">ПБКМ.42 6439.003 Э3</text>
<g font-size="6.7">
<text x="85.7" y="10.4" transform="rotate(-180 85.7 10.4)">ПБКМ.42 6439.003 Э3</text>
<text x="98.1" y="262">Плата КВП_03v2</text>
</g>
<g font-size="5.2">
<text x="97.7" y="268.8">Схема электрическая</text>
<text x="103.8" y="274.1">принципиальная</text>
</g>
<g font-size="4">
<text x="11.9" y="47.4" transform="rotate(-90 11.9 47.4)">Перв. примен.</text>
<text x="11.9" y="102.7" transform="rotate(-90 11.9 102.7)">Справ. №</text>
<text x="11.9" y="178.1" transform="rotate(-90 11.9 178.1)">Подпись и дата</text>
<text x="11.9" y="204.9" transform="rotate(-90 11.9 204.9)">Инв. № дубл.</text>
<text x="11.9" y="230.1" transform="rotate(-90 11.9 230.1)">Взам. инв. №</text>
<text x="158.1" y="255.5">Лит.</text>
<text x="172.8" y="255.5">Масса</text>
<text x="189.4" y="255.5">Масшт</text>
<text x="11.9" y="262.7" transform="rotate(-90 11.9 262.7)">Подпись и дата</text>
<text x="22.4" y="265.7">Разраб.</text>
<text x="22.1" y="275.6">Т.контр.</text>
<text x="22.4" y="270.6">Пров.</text>
<text x="155.8" y="275.1">Лист</text>
<text x="167.3" y="275.1">1</text>
<text x="176" y="275.1">Листов</text>
<text x="191" y="275.1">4</text>
<text x="22.4" y="285.6">Н.контр.</text>
<text x="158.3" y="285.6">ООО &quot;Прософт-системы&quot;</text>
<text x="11.9" y="289.6" transform="rotate(-90 11.9 289.6)">Инв. № подп.</text>
<text x="22.4" y="290.3">Утв.</text>
</g>
<g font-size="3.2">
<text x="142.9" y="51.3">D1</text>
<text x="142.9" y="118.5">A1</text>
<text x="142.9" y="150.9">A2</text>
<text x="142.9" y="183.2">B1</text>
<text x="20.7" y="260">Изм.</text>
<text x="28.1" y="260">Лист</text>
<text x="41.8" y="260">№ докум.</text>
<text x="63.7" y="260">Подп.</text>
<text x="75.9" y="260">Дата</text>
<text x="39.1" y="265.5">Щеблыкин М.В.</text>
<text x="39.1" y="270.2">Вершинин А.С.</text>
<text x="39.1" y="285.2">Назаренко А.Н.</text>
<text x="39.1" y="289.9">Чирков А.Г.</text>
</g>
<g font-size="2.7">
<text x="75.2" y="265.2">16.01.14</text>
<text x="75.2" y="270.2">16.01.14</text>
<text x="75.2" y="285.4">16.01.14</text>
<text x="75.2" y="289.6">16.01.14</text>
</g>
<g font-size="2.2">
<text x="27.4" y="51.9">X1-1</text>
<text x="74.7" y="51.9">X1-2</text>
<text x="196.6" y="51.9">X2</text>
<text x="34.1" y="54.3">A1</text>
<text x="34.1" y="56.8">A2</text>
<text x="34.1" y="59.3">A3</text>
<text x="67.5" y="54.3">C1</text>
<text x="67.5" y="56.8">C2</text>
<text x="67.5" y="59.3">C3</text>
<text x="105.1" y="58.3">GNDE</text>
<text x="105.1" y="55.9">+24BE</text>
<text x="135.4" y="55.9">kAlarm+</text>
<text x="136" y="58.3">kAlarm-</text>
<text x="152.4" y="54.4">kAlarm+</text>
<text x="152.4" y="56.8">kAlarm-</text>
<text x="172.3" y="54.4">kAlarm+</text>
<text x="172.3" y="56.8">kAlarm-</text>
<text x="172.3" y="59.3">kWarn+</text>
<text x="188.7" y="54.3">1</text>
<text x="188.7" y="56.8">2</text>
<text x="188.7" y="59.3">3</text>
<text x="34.1" y="61.8">A4</text>
<text x="34.1" y="64.3">A5</text>
<text x="67.5" y="61.8">C4</text>
<text x="67.5" y="64.3">C5</text>
<text x="90.1" y="61.8">Alarm</text>
<text x="90.1" y="64.3">#Warn</text>
<text x="105.1" y="65.8">#Warn</text>
<text x="105.1" y="63.3">Alarm</text>
<text x="135.9" y="63.3">kWarn+</text>
<text x="136.5" y="65.8">kWarn-</text>
<text x="152.4" y="61.8">kWarn+</text>
<text x="152.4" y="64.3">kWarn-</text>
<text x="172.3" y="61.8">kWarn-</text>
<text x="172.3" y="64.3">kPRD+</text>
<text x="188.7" y="61.8">4</text>
<text x="188.7" y="64.3">5</text>
<text x="34.1" y="66.8">A6</text>
<text x="34.1" y="69.2">A7</text>
<text x="34.1" y="71.7">A8</text>
<text x="42.8" y="71.8">RxDR</text>
<text x="42.8" y="69.3">TxDR</text>
<text x="42.8" y="66.8">EnDR</text>
<text x="55.3" y="71.8">RxDR</text>
<text x="55.3" y="69.3">TxDR</text>
<text x="55.3" y="66.8">EnDR</text>
<text x="67.5" y="66.8">C6</text>
<text x="67.5" y="69.2">C7</text>
<text x="67.5" y="71.7">C8</text>
<text x="90.1" y="66.8">#PRD</text>
<text x="90.1" y="69.3">#PRM</text>
<text x="105.1" y="70.8">#PRM</text>
<text x="105.1" y="68.3">#PRD</text>
<text x="136.5" y="70.8">kPRD+</text>
<text x="152.4" y="69.3">kPRD+</text>
<text x="152.4" y="71.8">kPRD-</text>
<text x="172.3" y="66.8">kPRD-</text>
<text x="172.3" y="71.8">kPRM-</text>
<text x="172.3" y="69.3">kPRM+</text>
<text x="188.7" y="66.8">6</text>
<text x="188.7" y="69.2">7</text>
<text x="188.7" y="71.7">8</text>
<text x="34.1" y="74.2">A9</text>
<text x="34.1" y="76.7">A10</text>
<text x="42.8" y="74.3">TxLN</text>
<text x="42.8" y="76.8">RxLN</text>
<text x="55.3" y="74.3">TxLN</text>
<text x="55.3" y="76.8">RxLN</text>
<text x="66.3" y="76.7">C10</text>
<text x="67.5" y="74.2">C9</text>
<text x="137.1" y="73.3">kPRD-</text>
<text x="152.4" y="76.8">kPRM+</text>
<text x="187.4" y="76.7">10</text>
<text x="188.7" y="74.2">9</text>
<text x="34.1" y="79.2">A11</text>
<text x="34.1" y="81.7">A12</text>
<text x="42.8" y="79.2">TxTM</text>
<text x="42.8" y="81.7">RxTM</text>
<text x="55.3" y="79.2">TxTM</text>
<text x="55.3" y="81.7">RxTM</text>
<text x="66.3" y="79.2">C11</text>
<text x="66.3" y="81.7">C12</text>
<text x="136.3" y="78.3">kPRM+</text>
<text x="136.9" y="80.8">kPRM-</text>
<text x="152.4" y="79.2">kPRM-</text>
<text x="172.3" y="81.7">kPusk-</text>
<text x="172.3" y="79.2">kPusk+</text>
<text x="187.4" y="79.2">11</text>
<text x="187.4" y="81.7">12</text>
<text x="196.2" y="79.8" transform="rotate(-90 196.2 79.8)">231-576/001-000</text>
<text x="34.1" y="84.2">A13</text>
<text x="34.1" y="86.7">A14</text>
<text x="34.1" y="89.2">A15</text>
<text x="66.3" y="84.2">C13</text>
<text x="66.3" y="86.7">C14</text>
<text x="66.3" y="89.2">C15</text>
<text x="90.1" y="89.2">Pusk</text>
<text x="152.4" y="89.2">kPusk+</text>
<text x="172.3" y="86.7">kClear-</text>
<text x="172.3" y="84.2">kClear+</text>
<text x="172.3" y="89.2">kCtrlTM+</text>
<text x="187.4" y="84.2">13</text>
<text x="187.4" y="86.7">14</text>
<text x="187.4" y="89.2">15</text>
<text x="34.1" y="91.7">A16</text>
<text x="34.1" y="94.1">A17</text>
<text x="42.3" y="94.2">GNDR</text>
<text x="54.5" y="94.2">+5BR</text>
<text x="66.3" y="91.7">C16</text>
<text x="66.3" y="94.1">C17</text>
<text x="105.1" y="90.7">PUSK</text>
<text x="135.1" y="90.7">kPUSK+</text>
<text x="135.7" y="93.2">kPUSK-</text>
<text x="152.4" y="91.7">kPusk-</text>
<text x="172.3" y="91.7">kCtrlTM-</text>
<text x="187.4" y="91.7">16</text>
<text x="34.1" y="96.6">A18</text>
<text x="34.1" y="99.1">A19</text>
<text x="34.1" y="101.6">A20</text>
<text x="42.8" y="101.6">Clear</text>
<text x="42.8" y="99.1">CtrlTM</text>
<text x="55.3" y="101.6">Clear</text>
<text x="55.3" y="99.1">CtrlTM</text>
<text x="66.3" y="96.6">C18</text>
<text x="66.3" y="99.1">C19</text>
<text x="66.3" y="101.6">C20</text>
<text x="90.1" y="96.6">Clear</text>
<text x="105.1" y="98.2">CLEAR</text>
<text x="133.7" y="98.2">kCLEAR+</text>
<text x="134.3" y="100.7">kCLEAR-</text>
<text x="152.4" y="96.6">kClear+</text>
<text x="152.4" y="99.1">kClear-</text>
<text x="34.1" y="104.1">A21</text>
<text x="34.1" y="106.6">A22</text>
<text x="42.8" y="106.6">#PRM</text>
<text x="42.8" y="104.1">Pusk</text>
<text x="55.3" y="104.1">Pusk</text>
<text x="55.3" y="106.6">#PRM</text>
<text x="66.3" y="104.1">C21</text>
<text x="66.3" y="106.6">C22</text>
<text x="90.1" y="104.1">CtrlTM</text>
<text x="105.1" y="105.7">TM</text>
<text x="138" y="105.7">kTM+</text>
<text x="149.9" y="104.1">kCtrlTM+</text>
<text x="149.9" y="106.6">kCtrlTM-</text>
<text x="34.1" y="109.1">A23</text>
<text x="34.1" y="111.5">A24</text>
<text x="42.8" y="111.6">#Warn</text>
<text x="42.8" y="109.1">#PRD</text>
<text x="55.3" y="109.1">#PRD</text>
<text x="55.3" y="111.6">#Warn</text>
<text x="66.3" y="109.1">C23</text>
<text x="66.3" y="111.5">C24</text>
<text x="119.5" y="111.6">B - IO</text>
<text x="138.6" y="108.1">kTM-</text>
<text x="34.1" y="114">A25</text>
<text x="34.1" y="116.5">A26</text>
<text x="34.1" y="119">A27</text>
<text x="42.8" y="114.1">Alarm</text>
<text x="55.3" y="114.1">Alarm</text>
<text x="66.3" y="114">C25</text>
<text x="66.3" y="116.5">C26</text>
<text x="66.3" y="119">C27</text>
<text x="34.1" y="121.5">A28</text>
<text x="34.1" y="124">A29</text>
<text x="66.3" y="121.5">C28</text>
<text x="66.3" y="124">C29</text>
<text x="90.1" y="121.5">TxTM</text>
<text x="105.1" y="123.1">TXD</text>
<text x="141.1" y="125.6">#B</text>
<text x="142.3" y="123.1">A</text>
<text x="152.4" y="121.5">kRxTM+</text>
<text x="152.4" y="124">kRxTM-</text>
<text x="34.1" y="126.5">A30</text>
<text x="34.1" y="129">A31</text>
<text x="34.1" y="131.4">A32</text>
<text x="44.8" y="126.6">+24BE</text>
<text x="54" y="126.6">GNDE</text>
<text x="66.3" y="126.5">C30</text>
<text x="66.3" y="129">C31</text>
<text x="66.3" y="131.4">C32</text>
<text x="90.1" y="126.5">RxTM</text>
<text x="105.1" y="128.1">RXD</text>
<text x="142.3" y="130.6">Y</text>
<text x="152.4" y="129">kTxTM+</text>
<text x="152.4" y="131.5">kTxTM-</text>
<text x="172.3" y="131.5">kRxLN+</text>
<text x="188.7" y="131.4">1</text>
<text x="196.6" y="129.1">X3</text>
<text x="29.4" y="134.5" transform="rotate(-90 29.4 134.5)">DIN-32x2</text>
<text x="76.7" y="134.5" transform="rotate(-90 76.7 134.5)">DIN-32x2</text>
<text x="141.2" y="133">#Z</text>
<text x="172.3" y="136.3">kLN_COM</text>
<text x="172.3" y="134">kRxLN-</text>
<text x="188.7" y="133.9">2</text>
<text x="188.7" y="136.4">3</text>
<text x="105.1" y="140.5">GNDR</text>
<text x="105.1" y="138">+5BR</text>
<text x="137.5" y="140.5">GND2</text>
<text x="138.4" y="138">VISO</text>
<text x="148.8" y="138.8">kTM_COM</text>
<text x="172.3" y="139">kTxLN+</text>
<text x="172.3" y="141.5">kTxLN-</text>
<text x="172.3" y="143.9">kRxTM+</text>
<text x="188.7" y="138.9">4</text>
<text x="188.7" y="141.4">5</text>
<text x="188.7" y="143.9">6</text>
<text x="119.5" y="144">A - RS422</text>
<text x="172.3" y="148.7">kTM_COM</text>
<text x="172.3" y="146.4">kRxTM-</text>
<text x="188.7" y="146.4">7</text>
<text x="188.7" y="148.9">8</text>
<text x="31.6" y="153.5">+24BE</text>
<text x="57" y="153.5">+5BR</text>
<text x="90.1" y="153.9">TxLN</text>
<text x="105.1" y="155.4">TXD</text>
<text x="142.3" y="155.4">A</text>
<text x="152.4" y="153.9">kRxLN+</text>
<text x="172.3" y="151.4">kTxTM+</text>
<text x="172.3" y="153.9">kTxTM-</text>
<text x="187.4" y="153.9">10</text>
<text x="188.7" y="151.4">9</text>
<text x="90.1" y="158.9">RxLN</text>
<text x="105.1" y="160.4">RXD</text>
<text x="141.1" y="157.9">#B</text>
<text x="152.4" y="156.4">kRxLN-</text>
<text x="152.4" y="161.4">kTxLN+</text>
<text x="172.3" y="161.2">kDR_COM</text>
<text x="172.3" y="156.4">kRxDR+</text>
<text x="172.3" y="158.9">kRxDR-</text>
<text x="187.4" y="156.3">11</text>
<text x="187.4" y="158.8">12</text>
<text x="187.4" y="161.3">13</text>
<text x="196.2" y="156.9" transform="rotate(-90 196.2 156.9)">231-576/001-000</text>
<text x="38.8" y="163.9">VD26</text>
<text x="38.8" y="166.9">30B</text>
<text x="63.7" y="163.9">VD27</text>
<text x="63.7" y="166.9">6.8B</text>
<text x="141.2" y="165.4">#Z</text>
<text x="142.3" y="162.9">Y</text>
<text x="152.4" y="163.9">kTxLN-</text>
<text x="172.3" y="163.9">kTxDR+</text>
<text x="172.3" y="166.4">kTxDR-</text>
<text x="187.4" y="163.8">14</text>
<text x="187.4" y="166.3">15</text>
<text x="74.7" y="171.4">3mm</text>
<text x="74.7" y="168.9">MH8</text>
<text x="105.1" y="172.8">GNDR</text>
<text x="105.1" y="170.3">+5BR</text>
<text x="137.5" y="172.8">GND2</text>
<text x="138.4" y="170.3">VISO</text>
<text x="149.9" y="171.1">kLN_COM</text>
<text x="187.4" y="168.8">16</text>
<text x="119.5" y="176.4">A - RS422</text>
<text x="31.6" y="181.4">GNDE</text>
<text x="57.2" y="181.4">GNDR</text>
<text x="90.1" y="186.3">TxDR</text>
<text x="90.1" y="191.3">RxDR</text>
<text x="105.1" y="187.8">TXD</text>
<text x="141.1" y="190.3">#B</text>
<text x="142.3" y="187.8">A</text>
<text x="152.4" y="186.3">kRxDR+</text>
<text x="152.4" y="188.8">kRxDR-</text>
<text x="90.1" y="196.2">EnDR</text>
<text x="105.1" y="192.8">RXD</text>
<text x="105.1" y="197.7">EN</text>
<text x="141.2" y="197.7">#Z</text>
<text x="142.3" y="195.2">Y</text>
<text x="152.4" y="193.7">kTxDR+</text>
<text x="152.4" y="196.2">kTxDR-</text>
<text x="105.1" y="202.7">+5BR</text>
<text x="138.4" y="202.7">VISO</text>
<text x="149.9" y="203.5">kDR_COM</text>
<text x="33.1" y="209.7">+24BE</text>
<text x="47.3" y="206.2">MH1</text>
<text x="61.5" y="209.7">+5BR</text>
<text x="74.7" y="206.2">MH2</text>
<text x="105.1" y="205.2">GNDR</text>
<text x="119.5" y="208.7">C - RS422</text>
<text x="137.5" y="205.2">GND2</text>
<text x="41.8" y="218.6">1</text>
<text x="41.8" y="221.1">2</text>
<text x="49.8" y="216.2">X4</text>
<text x="69.2" y="218.6">1</text>
<text x="69.2" y="221.1">2</text>
<text x="77.2" y="216.2">X5</text>
<text x="44.8" y="226.1">GNDE</text>
<text x="72.2" y="226.1">GNDR</text>
<text x="29.1" y="228.6">GNDE</text>
<text x="57.2" y="228.6">GNDR</text>
</g>
<g font-size="2">
<text x="26.4" y="71.6">OUT</text>
<text x="27.4" y="69.1">IN</text>
<text x="27.4" y="66.6">IN</text>
<text x="73.7" y="71.6">OUT</text>
<text x="74.7" y="69.1">IN</text>
<text x="74.7" y="66.6">IN</text>
<text x="26.4" y="76.6">OUT</text>
<text x="27.4" y="74.1">IN</text>
<text x="73.7" y="76.6">OUT</text>
<text x="74.7" y="74.1">IN</text>
<text x="26.4" y="81.6">OUT</text>
<text x="27.4" y="79.1">IN</text>
<text x="73.7" y="81.6">OUT</text>
<text x="74.7" y="79.1">IN</text>
<text x="27.4" y="84">IN</text>
<text x="27.4" y="86.5">IN</text>
<text x="74.7" y="84">IN</text>
<text x="74.7" y="86.5">IN</text>
<text x="26.4" y="99">OUT</text>
<text x="26.4" y="101.5">OUT</text>
<text x="73.7" y="99">OUT</text>
<text x="73.7" y="101.5">OUT</text>
<text x="26.4" y="104">OUT</text>
<text x="27.4" y="106.5">IN</text>
<text x="73.7" y="104">OUT</text>
<text x="74.7" y="106.5">IN</text>
<text x="27.4" y="108.9">IN</text>
<text x="27.4" y="113.9">IN</text>
<text x="27.4" y="111.4">IN</text>
<text x="74.7" y="108.9">IN</text>
<text x="74.7" y="113.9">IN</text>
<text x="74.7" y="111.4">IN</text>
<text x="27.4" y="116.4">IN</text>
<text x="27.4" y="118.9">IN</text>
<text x="74.7" y="116.4">IN</text>
<text x="74.7" y="118.9">IN</text>
</g>
</svg>
